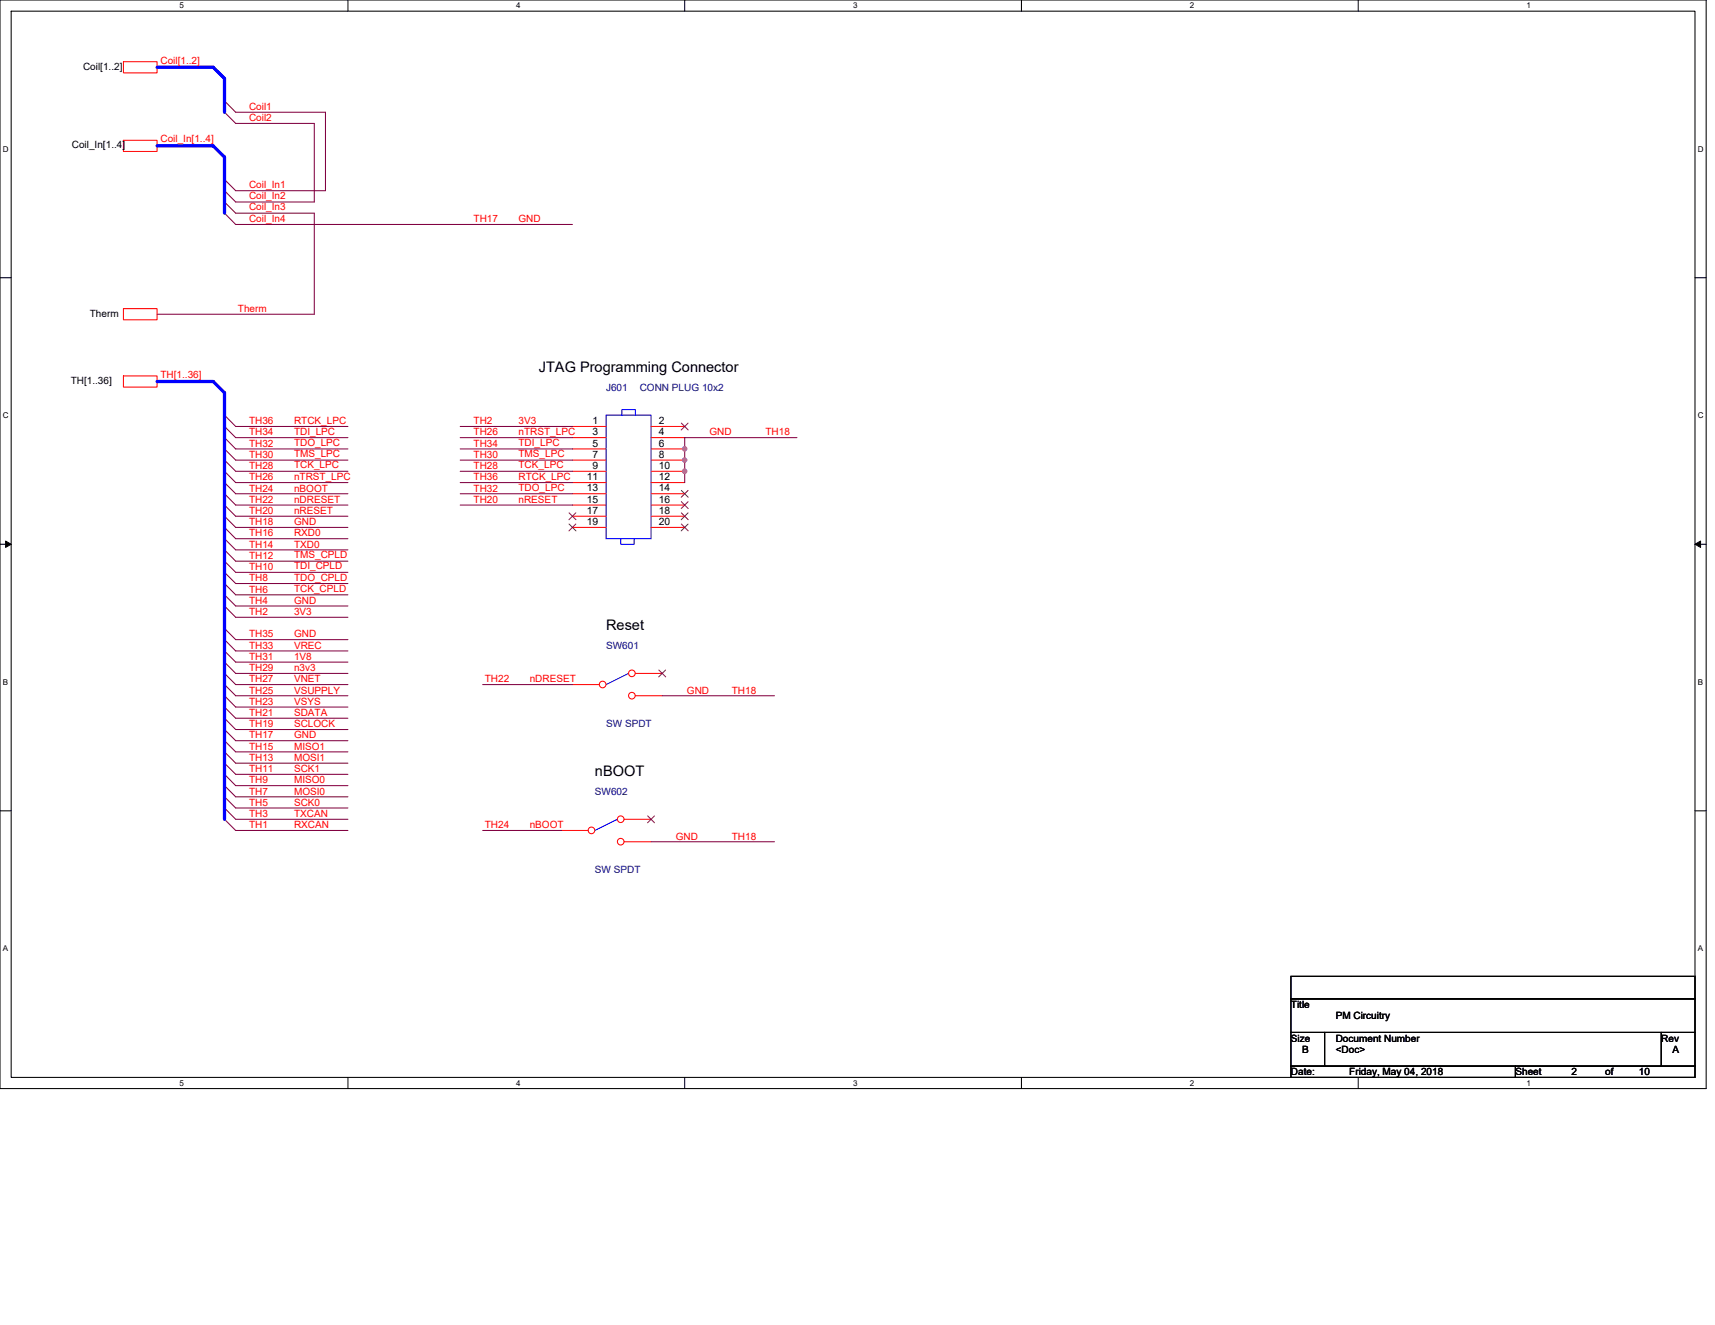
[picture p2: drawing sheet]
<svg xmlns="http://www.w3.org/2000/svg" width="279mm" height="216mm" viewBox="0 0 279 216" stroke-linecap="round" stroke-linejoin="round" font-family="sans-serif">
<path d="M0 0h278v177.4h-278zM1.8 1.8h274.3v173.8h-274.3z" fill="none" stroke="#000" stroke-width=".17"/>
<g fill="#fff">
<path d="M29.3 .2h.7v1.5h-.7z"/>
<path d="M29.3 175.7h.7v1.5h-.7z"/>
</g>
<path d="M56.7 0v1.8M56.7 175.6v1.8" fill="none" stroke="#000" stroke-width=".17"/>
<g fill="#fff">
<path d="M84.1 .2h.7v1.5h-.7z"/>
<path d="M84.1 175.7h.7v1.5h-.7z"/>
</g>
<path d="M111.5 0v1.8M111.5 175.6v1.8" fill="none" stroke="#000" stroke-width=".17"/>
<g fill="#fff">
<path d="M139 .2h.7v1.5h-.7z"/>
<path d="M139 175.7h.7v1.5h-.7z"/>
</g>
<path d="M166.4 0v1.8M166.4 175.6v1.8" fill="none" stroke="#000" stroke-width=".17"/>
<g fill="#fff">
<path d="M193.8 .2h.8v1.5h-.8z"/>
<path d="M193.8 175.7h.8v1.5h-.8z"/>
</g>
<path d="M221.3 0v1.8M221.3 175.6v1.8" fill="none" stroke="#000" stroke-width=".17"/>
<g fill="#fff">
<path d="M248.7 .2h.7v1.5h-.7z"/>
<path d="M248.7 175.7h.7v1.5h-.7z"/>
<path d="M.5 23.5h.9v1.5h-.9z"/>
<path d="M276.6 23.5h1v1.5h-1z"/>
<path d="M.5 67h.9v1.4h-.9z"/>
<path d="M276.6 67h1v1.4h-1z"/>
</g>
<path d="M0 45.3h1.8M276.1 45.3h1.9" fill="none" stroke="#000" stroke-width=".17"/>
<g fill="#fff">
<path d="M.5 110.4h.8v1.5h-.8z"/>
<path d="M276.6 110.4h.9v1.5h-.9z"/>
</g>
<path d="M0 88.7h1.8M276.1 88.7h1.9" fill="none" stroke="#000" stroke-width=".17"/>
<path d="M.9 88.2l.9 .5-.9 .5zM276.1 88.7l1-.5v1z" fill="#000" stroke="#000" stroke-width=".16"/>
<g fill="#fff">
<path d="M.5 153.8h.8v1.5h-.8z"/>
<path d="M276.6 153.8h.9v1.5h-.9z"/>
</g>
<path d="M0 132.1h1.8M276.1 132.1h1.9M210.3 159.1h65.8v3.7h-65.8zM210.3 162.8h65.8v5.4h-65.8zM210.3 168.2h5.5v5.5h-5.5zM210.3 173.7h36.6v1.9h-36.6zM215.8 168.2h54.9v5.5h-54.9zM246.9 173.7h29.2v1.9h-29.2zM270.7 168.2h5.4v5.5h-5.4z" fill="none" stroke="#000" stroke-width=".17"/>
<path d="M20.1 10.1h5.5v1.8h-5.5zM20.1 22.9h5.5v1.8h-5.5zM20.1 50.3h5.5v1.8h-5.5zM20.1 61.3h5.5v1.8h-5.5z" fill="none" stroke="#f00" stroke-width=".17"/>
<g fill="none" stroke="#800040" stroke-width=".17">
<path d="M36.6 18.3l1.8 1.8M36.6 16.4l1.8 1.9M36.6 34.7l1.8 1.9M36.6 31.1l1.8 1.8M36.6 29.3l1.8 1.8M36.6 32.9l1.8 1.8M36.6 67.6l1.8 1.9M36.6 69.5l1.8 1.8M36.6 71.3l1.8 1.9M36.6 73.2l1.8 1.8M36.6 75l1.8 1.8M36.6 76.8l1.8 1.8"/>
<path d="M36.6 78.6l1.8 1.9M36.6 80.5l1.8 1.8M36.6 82.3l1.8 1.8M36.6 84.1l1.8 1.8M36.6 85.9l1.8 1.9M36.6 87.8l1.8 1.8M36.6 89.6l1.8 1.8M36.6 91.4l1.8 1.9M36.6 93.3l1.8 1.8M36.6 95.1l1.8 1.8M36.6 96.9l1.8 1.8M36.6 98.7l1.8 1.9"/>
<path d="M36.6 102.4l1.8 1.8M36.6 104.2l1.8 1.9M36.6 106.1l1.8 1.8M36.6 107.9l1.8 1.8M36.6 109.7l1.8 1.8M36.6 111.5l1.8 1.9M36.6 113.4l1.8 1.8M36.6 115.2l1.8 1.8M36.6 117l1.8 1.9M36.6 118.9l1.8 1.8M36.6 120.7l1.8 1.8M36.6 122.5l1.8 1.9"/>
<path d="M36.6 124.4l1.8 1.8M36.6 126.2l1.8 1.8M36.6 128l1.8 1.8M36.6 129.8l1.8 1.9M36.6 131.7l1.8 1.8M36.6 133.5l1.8 1.8"/>
</g>
<path d="M102.4 109.7l-3.7 1.8" fill="none" stroke="#00f" stroke-width=".17"/>
<circle cx="98.2" cy="111.5" r=".54" fill="#fff" stroke="#f00" stroke-width=".17"/>
<path d="M93.3 111.5h4.3" fill="none" stroke="#f00" stroke-width=".17"/>
<circle cx="102.9" cy="109.7" r=".54" fill="#fff" stroke="#f00" stroke-width=".17"/>
<path d="M103.5 109.7h4.4" fill="none" stroke="#f00" stroke-width=".17"/>
<path d="M107.3 109.2l1.2 1.1M108.4 109.2l-1.1 1.1" fill="none" stroke="#804000" stroke-width=".16"/>
<circle cx="102.9" cy="113.4" r=".54" fill="#fff" stroke="#f00" stroke-width=".17"/>
<g fill="none" stroke="#f00" stroke-width=".17">
<path d="M93.3 69.5h5.4M93.3 71.3h5.4M93.3 73.2h5.4M93.3 75h5.4M93.3 76.8h5.4M93.3 78.6h5.4M106.1 69.5h5.4M106.1 71.3h5.4M106.1 73.2h5.4M106.1 75h5.4M106.1 76.8h5.4M106.1 78.6h5.4"/>
<path d="M93.3 80.5h5.4M93.3 82.3h5.4M93.3 84.1h5.4M93.3 85.9h5.4M106.1 80.5h5.4M106.1 82.3h5.4M106.1 84.1h5.4M106.1 85.9h5.4M103.5 113.4h4.4"/>
</g>
<path d="M98.7 67.6h7.4v20.2h-7.4zM101.3 67.6v-.9h2.2v.9M101.1 87.8v.9h2.2v-.9M100.6 133.5l-3.7 1.8" fill="none" stroke="#00f" stroke-width=".17"/>
<g fill="none" stroke="#804000" stroke-width=".16">
<path d="M111 68.9l1.1 1.2M111 79.9l1.1 1.1M112.1 68.9l-1.1 1.2M112.1 79.9l-1.1 1.1M92.7 83.6l1.1 1.1M92.7 85.4l1.1 1.1M93.8 83.6l-1.1 1.1M93.8 85.4l-1.1 1.1M111 81.7l1.1 1.2M111 83.6l1.1 1.1M111 85.4l1.1 1.1M112.1 81.7l-1.1 1.2"/>
<path d="M112.1 83.6l-1.1 1.1M112.1 85.4l-1.1 1.1"/>
</g>
<circle cx="96.4" cy="135.3" r=".54" fill="#fff" stroke="#f00" stroke-width=".17"/>
<path d="M91.4 135.3h4.4" fill="none" stroke="#f00" stroke-width=".17"/>
<circle cx="101.1" cy="133.5" r=".54" fill="#fff" stroke="#f00" stroke-width=".17"/>
<path d="M101.7 133.5h4.4" fill="none" stroke="#f00" stroke-width=".17"/>
<path d="M105.5 132.9l1.1 1.2M106.6 132.9l-1.1 1.2" fill="none" stroke="#804000" stroke-width=".16"/>
<circle cx="101.1" cy="137.1" r=".54" fill="#fff" stroke="#f00" stroke-width=".17"/>
<path d="M101.7 137.2h4.4" fill="none" stroke="#f00" stroke-width=".17"/>
<path d="M25.6 11h9.1l1.9 1.8v5.5M25.6 23.8h9.1l1.9 1.8v9.1M25.6 62.2h9.1l1.9 1.8v69.5" fill="none" stroke="#00f" stroke-width=".53"/>
<g fill="none" stroke="#800040" stroke-width=".17">
<path d="M38.4 18.3h14.6v12.8h-14.6M38.4 34.7h12.8v16.5h-25.6M38.4 20.1h12.8v12.8h-12.8M38.4 36.6h54.9M38.4 69.5h18.3M38.4 71.3h18.3M38.4 73.2h18.3M38.4 75h18.3M38.4 76.8h18.3M38.4 78.6h18.3M75 69.5h18.3M75 71.3h18.3"/>
<path d="M75 75h18.3M75 78.6h18.3M75 73.2h18.3M75 76.8h18.3M129.8 71.3h-18.3v7.3M38.4 80.5h18.3M38.4 82.3h18.3M38.4 84.1h18.3M38.4 85.9h18.3M38.4 87.8h18.3M38.4 89.6h18.3M38.4 91.4h18.3"/>
<path d="M38.4 93.3h18.3M38.4 95.1h18.3M38.4 96.9h18.3M38.4 98.7h18.3M75 80.5h18.3M75 82.3h18.3M38.4 100.6h18.3M38.4 104.2h18.3M38.4 106.1h18.3M38.4 107.9h18.3M38.4 109.7h18.3M38.4 111.5h18.3"/>
<path d="M38.4 113.4h18.3M38.4 115.2h18.3M38.4 117h18.3M38.4 118.9h18.3M78.6 111.5h14.7M107.9 113.4h18.3M38.4 120.7h18.3M38.4 122.5h18.3M38.4 124.4h18.3M38.4 126.2h18.3M38.4 128h18.3M38.4 129.8h18.3"/>
<path d="M38.4 131.7h18.3M38.4 133.5h18.3M38.4 135.3h18.3M78.6 135.3h12.8M106.1 137.2h20.1"/>
</g>
<g fill="#f0f" stroke="#f0f" stroke-width=".17">
<circle cx="111.5" cy="75" r=".35"/>
<circle cx="111.5" cy="73.1" r=".36"/>
<circle cx="111.5" cy="76.8" r=".36"/>
</g>
<g font-size="2.4">
<text x="87.8" y="60.6">JTAG Programming Connector</text>
<text x="98.7" y="102.7">Reset</text>
<text x="96.9" y="126.5">nBOOT</text>
</g>
<g font-size="1.7">
<text x="96.5" y="69.1">1</text>
<text x="96.5" y="70.9">3</text>
<text x="107.3" y="69.1">2</text>
<text x="107.3" y="70.9">4</text>
<text x="96.5" y="72.8">5</text>
<text x="96.5" y="74.6">7</text>
<text x="96.5" y="76.4">9</text>
<text x="107.3" y="72.8">6</text>
<text x="107.3" y="74.6">8</text>
<text x="107.3" y="76.4">10</text>
<text x="95.6" y="78.3">11</text>
<text x="95.6" y="80.1">13</text>
<text x="95.6" y="81.9">15</text>
<text x="95.6" y="83.7">17</text>
<text x="107.3" y="78.3">12</text>
<text x="107.3" y="80.1">14</text>
<text x="107.3" y="81.9">16</text>
<text x="107.3" y="83.7">18</text>
<text x="95.6" y="85.6">19</text>
<text x="107.3" y="85.6">20</text>
</g>
<g font-size="1.6">
<text x="13.5" y="11.3">Coil[1..2]</text>
<text x="11.7" y="24.2">Coil_In[1..4]</text>
<text x="14.6" y="51.6">Therm</text>
<text x="11.5" y="62.5">TH[1..36]</text>
<text x="210.3" y="164.2">Title</text>
<text x="217.6" y="166.1">PM Circuitry</text>
<text x="210.3" y="169.7">Size</text>
<text x="212.1" y="171.6">B</text>
<text x="217.6" y="169.7">Document Number</text>
<text x="217.6" y="171.6">&lt;Doc&gt;</text>
<text x="270.7" y="169.7">Rev</text>
<text x="272.5" y="171.6">A</text>
<text x="210.3" y="175.2">Date:</text>
<text x="219.8" y="175.2">Friday, May 04, 2018</text>
<text x="246.9" y="175.2">Sheet</text>
<text x="256" y="175.2">2</text>
<text x="261.5" y="175.2">of</text>
<text x="267" y="175.2">10</text>
</g>
<g font-size="1.6" fill="#f00">
<text x="26.1" y="10.4">Coil[1..2]</text>
<text x="40.6" y="17.9">Coil1</text>
<text x="26.1" y="23.1">Coil_In[1..4]</text>
<text x="40.6" y="19.7">Coil2</text>
<text x="40.6" y="32.4">Coil_In2</text>
<text x="40.6" y="34.3">Coil_In3</text>
<text x="40.6" y="30.6">Coil_In1</text>
<text x="40.6" y="36.1">Coil_In4</text>
<text x="77.2" y="36.2">TH17</text>
<text x="84.5" y="36.2">GND</text>
<text x="38.8" y="50.8">Therm</text>
<text x="26.1" y="61.6">TH[1..36]</text>
<text x="40.6" y="69.1">TH36</text>
<text x="40.6" y="71">TH34</text>
<text x="47.9" y="69">RTCK_LPC</text>
<text x="47.9" y="70.8">TDI_LPC</text>
<text x="77.2" y="69.1">TH2</text>
<text x="77.2" y="71">TH26</text>
<text x="84.5" y="69.1">3V3</text>
<text x="84.5" y="70.8">nTRST_LPC</text>
<text x="115.6" y="71">GND</text>
<text x="124.7" y="71">TH18</text>
<text x="40.6" y="72.8">TH32</text>
<text x="40.6" y="74.6">TH30</text>
<text x="40.6" y="76.4">TH28</text>
<text x="47.9" y="72.7">TDO_LPC</text>
<text x="47.9" y="74.5">TMS_LPC</text>
<text x="47.9" y="76.3">TCK_LPC</text>
<text x="77.2" y="72.8">TH34</text>
<text x="77.2" y="74.6">TH30</text>
<text x="77.2" y="76.4">TH28</text>
<text x="84.5" y="72.7">TDI_LPC</text>
<text x="84.5" y="74.5">TMS_LPC</text>
<text x="84.5" y="76.3">TCK_LPC</text>
<text x="40.6" y="78.3">TH26</text>
<text x="40.6" y="80.1">TH24</text>
<text x="40.6" y="81.9">TH22</text>
<text x="40.6" y="83.8">TH20</text>
<text x="47.9" y="80.1">nBOOT</text>
<text x="47.9" y="81.9">nDRESET</text>
<text x="47.9" y="83.8">nRESET</text>
<text x="47.9" y="78.2">nTRST_LPC</text>
<text x="77.2" y="78.3">TH36</text>
<text x="77.2" y="80.1">TH32</text>
<text x="77.2" y="81.9">TH20</text>
<text x="84.5" y="81.9">nRESET</text>
<text x="84.5" y="78.2">RTCK_LPC</text>
<text x="84.5" y="80">TDO_LPC</text>
<text x="40.6" y="85.6">TH18</text>
<text x="40.6" y="87.4">TH16</text>
<text x="40.6" y="89.2">TH14</text>
<text x="47.9" y="85.6">GND</text>
<text x="47.9" y="87.4">RXD0</text>
<text x="47.9" y="89.2">TXD0</text>
<text x="40.6" y="91.1">TH12</text>
<text x="40.6" y="92.9">TH10</text>
<text x="40.6" y="94.7">TH8</text>
<text x="47.9" y="91">TMS_CPLD</text>
<text x="47.9" y="92.8">TDI_CPLD</text>
<text x="47.9" y="94.6">TDO_CPLD</text>
<text x="40.6" y="96.6">TH6</text>
<text x="40.6" y="98.4">TH4</text>
<text x="40.6" y="100.2">TH2</text>
<text x="47.9" y="98.4">GND</text>
<text x="47.9" y="100.2">3V3</text>
<text x="47.9" y="96.5">TCK_CPLD</text>
<text x="40.6" y="103.9">TH35</text>
<text x="40.6" y="105.7">TH33</text>
<text x="40.6" y="107.5">TH31</text>
<text x="47.9" y="103.9">GND</text>
<text x="47.9" y="105.7">VREC</text>
<text x="47.9" y="107.5">1V8</text>
<text x="40.6" y="109.4">TH29</text>
<text x="40.6" y="111.2">TH27</text>
<text x="40.6" y="113">TH25</text>
<text x="47.9" y="109.4">n3v3</text>
<text x="47.9" y="111.2">VNET</text>
<text x="47.9" y="113">VSUPPLY</text>
<text x="79" y="111.2">TH22</text>
<text x="86.3" y="111.2">nDRESET</text>
<text x="111.9" y="113">GND</text>
<text x="119.2" y="113">TH18</text>
<text x="40.6" y="114.9">TH23</text>
<text x="40.6" y="116.7">TH21</text>
<text x="40.6" y="118.5">TH19</text>
<text x="47.9" y="114.9">VSYS</text>
<text x="47.9" y="116.7">SDATA</text>
<text x="47.9" y="118.5">SCLOCK</text>
<text x="40.6" y="120.3">TH17</text>
<text x="40.6" y="122.2">TH15</text>
<text x="40.6" y="124">TH13</text>
<text x="40.6" y="125.8">TH11</text>
<text x="47.9" y="120.3">GND</text>
<text x="47.9" y="122.2">MISO1</text>
<text x="47.9" y="124">MOSI1</text>
<text x="47.9" y="125.8">SCK1</text>
<text x="40.6" y="127.7">TH9</text>
<text x="40.6" y="129.5">TH7</text>
<text x="40.6" y="131.3">TH5</text>
<text x="47.9" y="127.7">MISO0</text>
<text x="47.9" y="129.5">MOSI0</text>
<text x="47.9" y="131.3">SCK0</text>
<text x="40.6" y="133.1">TH3</text>
<text x="40.6" y="135">TH1</text>
<text x="47.9" y="133.1">TXCAN</text>
<text x="47.9" y="135">RXCAN</text>
<text x="79" y="135">TH24</text>
<text x="86.3" y="135">nBOOT</text>
<text x="110.1" y="136.8">GND</text>
<text x="119.2" y="136.8">TH18</text>
</g>
<g font-size="1.6" fill="#000080">
<text x="98.7" y="63.6">J601</text>
<text x="104.2" y="63.6">CONN PLUG 10x2</text>
<text x="98.7" y="105.7">SW601</text>
<text x="98.7" y="118.5">SW SPDT</text>
<text x="96.9" y="129.5">SW602</text>
<text x="96.9" y="142.3">SW SPDT</text>
</g>
<g font-size="1.3">
<text x="29.3" y="1.4">5</text>
<text x="84.1" y="1.4">4</text>
<text x="139" y="1.4">3</text>
<text x="193.8" y="1.4">2</text>
<text x="248.7" y="1.4">1</text>
<text x=".5" y="24.7">D</text>
<text x="276.6" y="24.7">D</text>
<text x=".5" y="68.2">C</text>
<text x="276.6" y="68.2">C</text>
<text x=".5" y="111.6">B</text>
<text x="276.6" y="111.6">B</text>
<text x=".5" y="155">A</text>
<text x="276.6" y="155">A</text>
<text x="29.3" y="176.9">5</text>
<text x="84.1" y="176.9">4</text>
<text x="139" y="176.9">3</text>
<text x="193.8" y="176.9">2</text>
<text x="248.7" y="176.9">1</text>
</g>
</svg>
